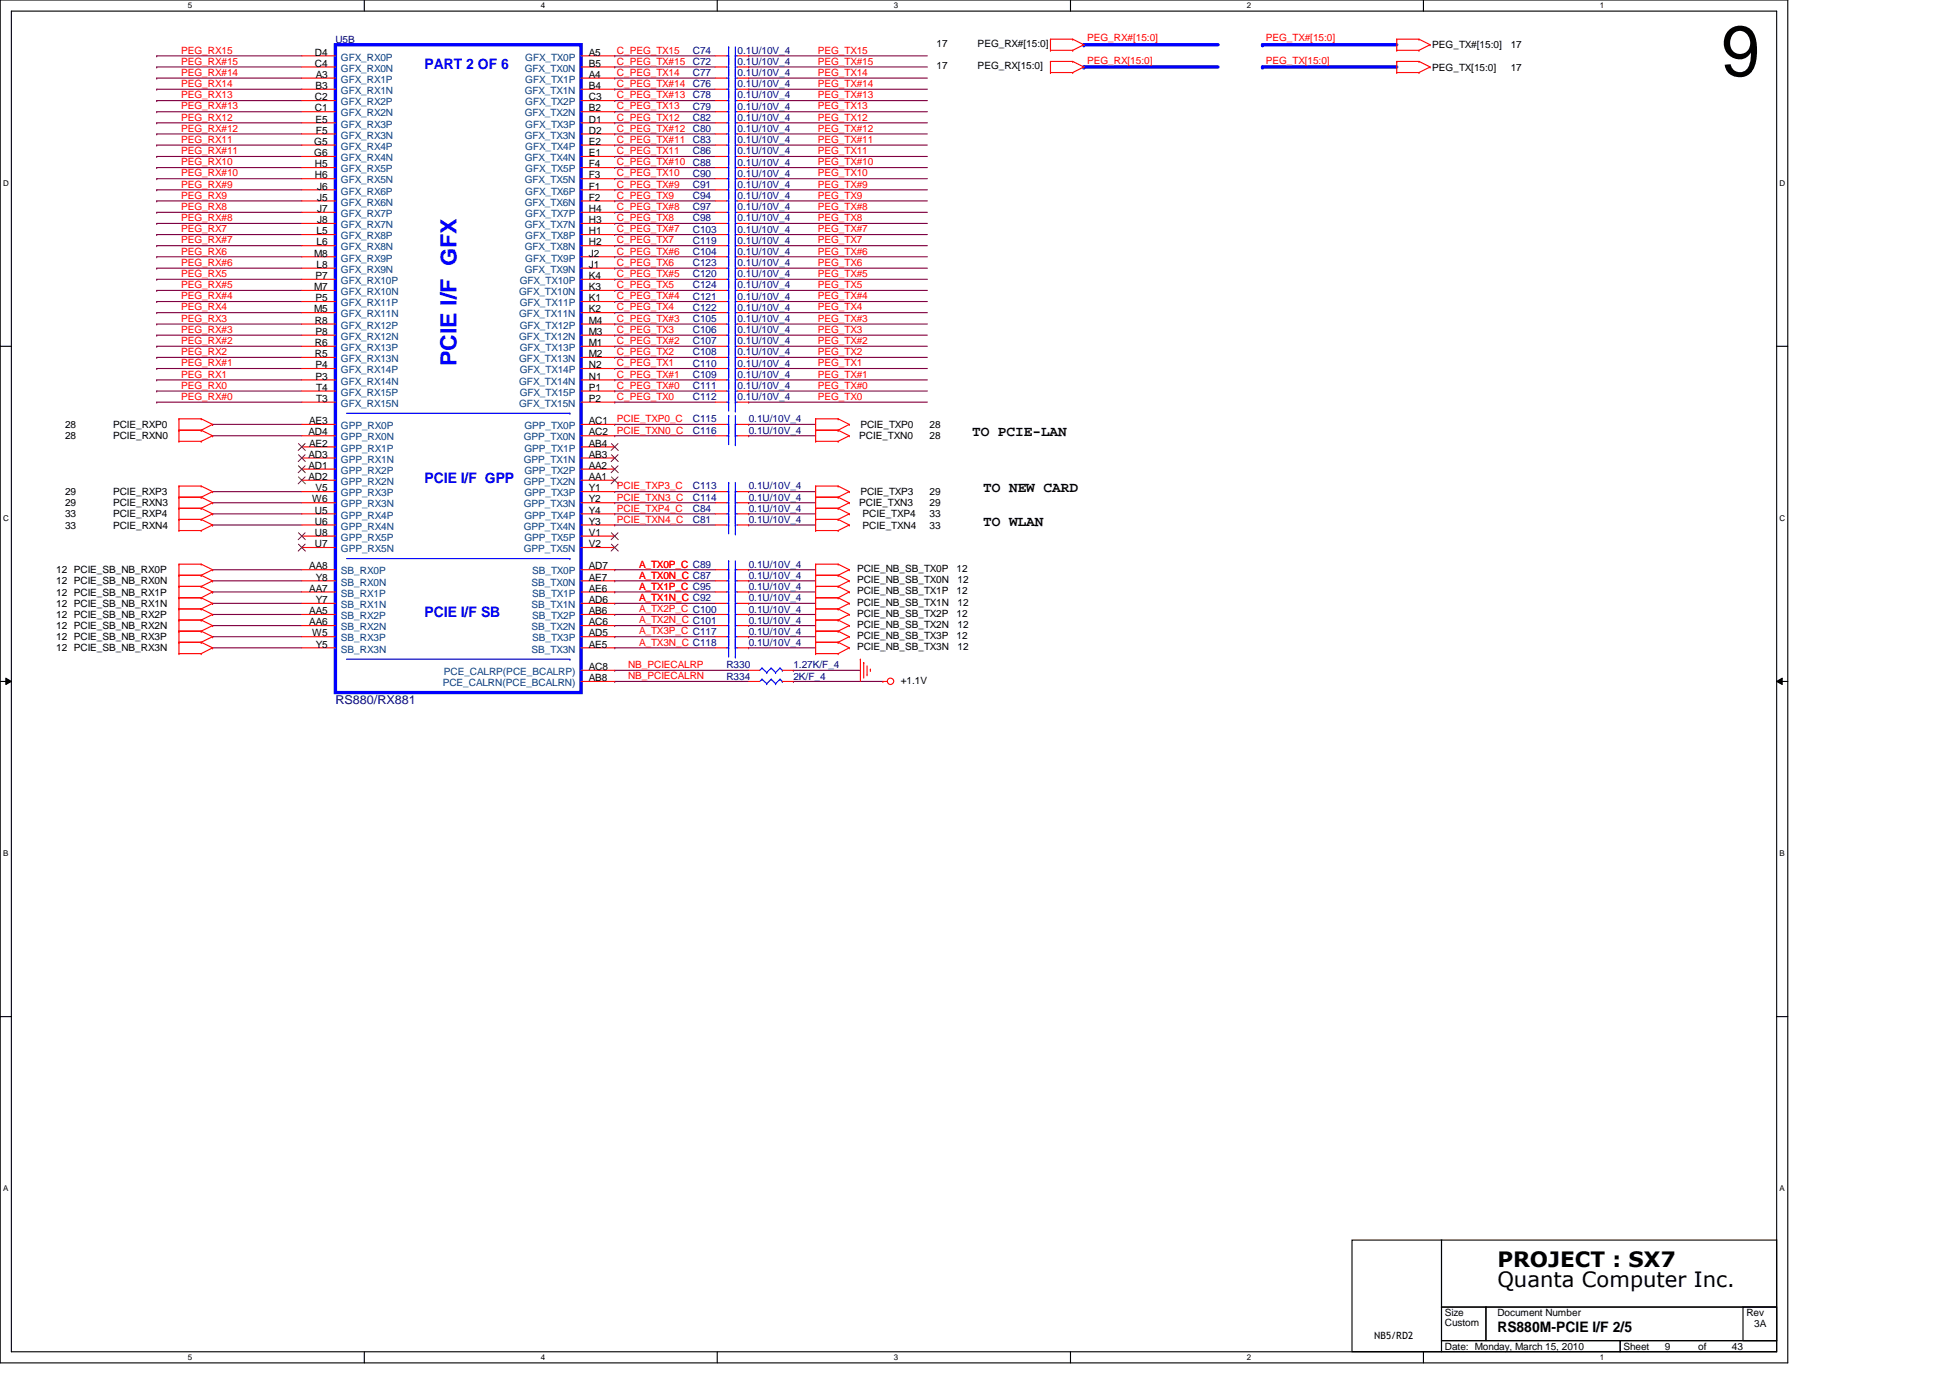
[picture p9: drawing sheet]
<svg xmlns="http://www.w3.org/2000/svg" width="297mm" height="210mm" viewBox="0 0 297 210" stroke-linecap="round" stroke-linejoin="round" font-family="sans-serif">
<path d="M0 0h272.3v207.6h-272.3zM1.7 1.7h268.9v204.2h-268.9z" fill="none" stroke="#000" stroke-width=".17"/>
<g fill="#fff">
<path d="M28.6 .2h.6v1.3h-.6z"/>
<path d="M28.6 206.1h.6v1.3h-.6z"/>
</g>
<path d="M55.5 0v1.7M55.5 205.9v1.7" fill="none" stroke="#000" stroke-width=".17"/>
<g fill="#fff">
<path d="M82.4 .2h.6v1.3h-.6z"/>
<path d="M82.4 206.1h.6v1.3h-.6z"/>
</g>
<path d="M109.3 0v1.7M109.3 205.9v1.7" fill="none" stroke="#000" stroke-width=".17"/>
<g fill="#fff">
<path d="M136.1 .2h.7v1.3h-.7z"/>
<path d="M136.1 206.1h.7v1.3h-.7z"/>
</g>
<path d="M163.1 0v1.7M163.1 205.9v1.7" fill="none" stroke="#000" stroke-width=".17"/>
<g fill="#fff">
<path d="M189.9 .2h.7v1.3h-.7z"/>
<path d="M189.9 206.1h.7v1.3h-.7z"/>
</g>
<path d="M216.8 0v1.7M216.8 205.9v1.7" fill="none" stroke="#000" stroke-width=".17"/>
<g fill="#fff">
<path d="M243.7 .2h.6v1.3h-.6z"/>
<path d="M243.7 206.1h.6v1.3h-.6z"/>
<path d="M.5 27.2h.8v1.4h-.8z"/>
<path d="M271.1 27.2h.8v1.4h-.8z"/>
<path d="M.5 78.3h.8v1.3h-.8z"/>
<path d="M271.1 78.3h.8v1.3h-.8z"/>
</g>
<path d="M0 52.7h1.7M270.6 52.7h1.7" fill="none" stroke="#000" stroke-width=".17"/>
<g fill="#fff">
<path d="M.5 129.3h.7v1.4h-.7z"/>
<path d="M271.1 129.3h.7v1.4h-.7z"/>
</g>
<path d="M0 103.8h1.7M270.6 103.8h1.7" fill="none" stroke="#000" stroke-width=".17"/>
<path d="M.9 103.3l.8 .5-.8 .5zM270.6 103.8l.9-.5v1z" fill="#000"/>
<path d="M.9 103.3l.8 .5-.8 .5zM270.6 103.8l.9-.5v1z" fill="none" stroke="#000" stroke-width=".15"/>
<g fill="#fff">
<path d="M.5 180.4h.7v1.3h-.7z"/>
<path d="M271.1 180.4h.7v1.3h-.7z"/>
</g>
<path d="M0 154.9h1.7M270.6 154.9h1.7" fill="none" stroke="#000" stroke-width=".17"/>
<g fill="none" stroke="#800040" stroke-width=".17">
<path d="M32.4 86.8h.1M32.4 88.5h.1M32.4 90.2h.1M32.4 91.9h.1M32.4 93.6h.1M32.4 95.3h.1M32.4 97h.1M32.4 98.7h.1M32.4 86.8h13.6M32.4 88.5h13.6M32.4 97h13.6M32.4 90.2h13.6"/>
<path d="M32.4 91.9h13.6M32.4 95.3h13.6M32.4 93.6h13.6M32.4 98.7h13.6M93.6 86.8h.1M93.6 88.5h.1M93.6 97h.1M93.6 90.2h.1M93.6 91.9h.1M93.6 98.7h.1M93.6 95.3h.1M93.6 93.6h.1"/>
<path d="M93.6 86.8h15.4M93.6 88.5h15.4M93.6 97h15.4M93.6 90.2h15.4M93.6 91.9h15.4M93.6 95.3h15.4M93.6 93.6h15.4M93.6 98.7h15.4M114 86.8h.1M114 88.5h.1M114 90.2h.1M114 91.9h.1"/>
<path d="M114 95.3h.1M114 93.6h.1M114 97h.1M114 98.7h.1M114 86.8h10.2M114 88.5h10.2M114 97h10.2M114 90.2h10.2M114 91.9h10.2M114 95.3h10.2M114 93.6h10.2M114 98.7h10.2"/>
<path d="M93.6 103.8h.1M93.6 102.1h.1M93.6 103.8h20.4M93.6 102.1h20.4M120.9 103.8h.1M120.9 102.1h.1M120.9 103.8h13.6M120.9 102.1h10.2"/>
</g>
<path d="M165.1 6.8h20.4" fill="none" stroke="#00f" stroke-width=".51"/>
<circle cx="165.1" cy="6.8" r=".25" fill="#00f"/>
<path d="M192.3 6.8h20.5" fill="none" stroke="#00f" stroke-width=".51"/>
<circle cx="192.3" cy="6.8" r=".25" fill="#00f"/>
<path d="M192.3 10.2h20.5" fill="none" stroke="#00f" stroke-width=".51"/>
<circle cx="192.3" cy="10.2" r=".25" fill="#00f"/>
<path d="M165.1 10.2h20.4" fill="none" stroke="#00f" stroke-width=".51"/>
<circle cx="165.1" cy="10.2" r=".25" fill="#00f"/>
<g fill="none" stroke="#800040" stroke-width=".17">
<path d="M23.9 18.7h.1M23.9 10.2h.1M23.9 8.5h.1M23.9 11.9h.1M23.9 13.6h.1M23.9 17h.1M23.9 15.3h.1M23.9 18.7h22.1M23.9 10.2h22.1M23.9 8.5h22.1M23.9 11.9h22.1M23.9 13.6h22.1"/>
<path d="M23.9 17h22.1M23.9 15.3h22.1M93.6 18.7h.1M93.6 11.9h.1M93.6 8.5h.1M93.6 13.6h.1M93.6 10.2h.1M93.6 17h.1M93.6 15.3h.1M93.6 18.7h15.4M93.6 10.2h15.4M93.6 8.5h15.4"/>
<path d="M93.6 11.9h15.4M93.6 13.6h15.4M93.6 17h15.4M93.6 15.3h15.4M114 18.7h.1M114 11.9h.1M114 8.5h.1M114 13.6h.1M114 10.2h.1M114 17h.1M114 15.3h.1M114 18.7h27.3"/>
<path d="M114 10.2h27.3M114 8.5h27.3M114 11.9h27.3M114 13.6h27.3M114 17h27.3M114 15.3h27.3M23.9 37.4h.1M23.9 27.2h.1M23.9 35.7h.1M23.9 25.5h.1M23.9 23.8h.1M23.9 22.1h.1"/>
<path d="M23.9 20.4h.1M23.9 39.1h.1M23.9 34h.1M23.9 32.3h.1M23.9 28.9h.1M23.9 30.6h.1M23.9 37.4h22.1M23.9 27.2h22.1M23.9 35.7h22.1M23.9 25.5h22.1M23.9 23.8h22.1M23.9 22.1h22.1"/>
<path d="M23.9 20.4h22.1M23.9 39.1h22.1M23.9 34h22.1M23.9 32.3h22.1M23.9 28.9h22.1M23.9 30.6h22.1M93.6 20.4h.1M93.6 23.8h.1M93.6 22.1h.1M93.6 27.2h.1M93.6 25.5h.1M93.6 37.4h.1"/>
<path d="M93.6 35.7h.1M93.6 39.1h.1M93.6 30.6h.1M93.6 34h.1M93.6 28.9h.1M93.6 32.3h.1M93.6 37.4h15.4M93.6 27.2h15.4M93.6 35.7h15.4M93.6 25.5h15.4M93.6 23.8h15.4M93.6 22.1h15.4"/>
<path d="M93.6 20.4h15.4M93.6 39.1h15.4M93.6 34h15.4M93.6 32.3h15.4M93.6 28.9h15.4M93.6 30.6h15.4M114 20.4h.1M114 23.8h.1M114 22.1h.1M114 27.2h.1M114 25.5h.1M114 37.4h.1"/>
<path d="M114 30.6h.1M114 39.1h.1M114 34h.1M114 35.7h.1M114 28.9h.1M114 32.3h.1M114 37.4h27.3M114 27.2h27.3M114 35.7h27.3M114 25.5h27.3M114 23.8h27.3M114 22.1h27.3"/>
<path d="M114 20.4h27.3M114 39.1h27.3M114 34h27.3M114 32.3h27.3M114 28.9h27.3M114 30.6h27.3M23.9 49.4h.1M23.9 59.6h.1M23.9 44.2h.1M23.9 42.5h.1M23.9 40.9h.1M23.9 51.1h.1"/>
<path d="M23.9 45.9h.1M23.9 47.6h.1M23.9 57.9h.1M23.9 56.1h.1M23.9 52.7h.1M23.9 54.4h.1M23.9 56.1h22.1M23.9 57.9h22.1M23.9 49.4h22.1M23.9 59.6h22.1M23.9 44.2h22.1M23.9 42.5h22.1"/>
<path d="M23.9 40.9h22.1M23.9 51.1h22.1M23.9 45.9h22.1M23.9 47.6h22.1M23.9 52.7h22.1M23.9 54.4h22.1M93.6 57.9h.1M93.6 56.1h.1M93.6 40.9h.1M93.6 44.2h.1M93.6 42.5h.1M93.6 47.6h.1"/>
<path d="M93.6 45.9h.1M93.6 49.4h.1M93.6 51.1h.1M93.6 54.4h.1M93.6 52.7h.1M93.6 59.6h.1M93.6 56.1h15.4M93.6 57.9h15.4M93.6 49.4h15.4M93.6 59.6h15.4M93.6 44.2h15.4M93.6 42.5h15.4"/>
<path d="M93.6 40.9h15.4M93.6 51.1h15.4M93.6 45.9h15.4M93.6 47.6h15.4M93.6 52.7h15.4M93.6 54.4h15.4M114 56.1h.1M114 57.9h.1M114 54.4h.1M114 52.7h.1M114 47.6h.1M114 44.2h.1"/>
<path d="M114 40.9h.1M114 51.1h.1M114 45.9h.1M114 42.5h.1M114 49.4h.1M114 59.6h.1M114 56.1h27.3M114 57.9h27.3M114 49.4h27.3M114 59.6h27.3M114 44.2h27.3M114 42.5h27.3"/>
<path d="M114 40.9h27.3M114 51.1h27.3M114 45.9h27.3M114 47.6h27.3M114 52.7h27.3M114 54.4h27.3M23.9 61.3h.1M23.9 61.3h22.1M32.4 66.4h.1M32.4 64.6h.1M32.4 76.6h.1M32.4 74.9h.1"/>
<path d="M32.4 78.3h.1M32.4 80h.1M32.4 66.4h13.6M32.4 64.6h13.6M32.4 74.9h13.6M32.4 76.6h13.6M32.4 78.3h13.6M32.4 80h13.6M93.6 66.4h.1M93.6 64.6h.1M93.6 76.6h.1M93.6 74.9h.1"/>
<path d="M93.6 80h.1M93.6 78.3h.1M93.6 61.3h.1M93.6 66.4h15.4M93.6 64.6h15.4M93.6 74.9h15.4M93.6 76.6h15.4M93.6 78.3h15.4M93.6 80h15.4M93.6 61.3h15.4M114 64.6h.1M114 66.4h.1"/>
<path d="M114 74.9h.1M114 76.6h.1M114 78.3h.1M114 80h.1M114 61.3h.1M114 66.4h10.2M114 64.6h10.2M114 74.9h10.2M114 76.6h10.2M114 78.3h10.2M114 80h10.2M114 61.3h27.3"/>
</g>
<g fill="none" stroke="#f00" stroke-width=".17">
<path d="M46 10.2h5.1M46 13.6h5.1M46 15.3h5.1M46 11.9h5.1M46 8.5h5.1M46 17h5.1M46 18.7h5.1M88.5 10.2h5.1M88.5 13.6h5.1M88.5 15.3h5.1M88.5 11.9h5.1M88.5 8.5h5.1"/>
<path d="M88.5 17h5.1M88.5 18.7h5.1M109 10.2h1.7M109 13.6h1.7M109 15.3h1.7M109 11.9h1.7M109 8.5h1.7M109 17h1.7M109 18.7h1.7M112.3 10.2h1.7M112.3 13.6h1.7M112.3 15.3h1.7"/>
<path d="M112.3 11.9h1.7M112.3 8.5h1.7M112.3 17h1.7M112.3 18.7h1.7M160 7.7h.1M160 6h.1M160 11h.1M160 9.4h.1M160 6h3.4M160 7.7h3.4M160 9.4h3.4M160 11h3.4"/>
<path d="M160 6v1.7M160 9.4v1.6M163.4 7.7h.1M163.4 6h.1M163.4 11h.1M163.4 9.4h.1M163.4 6l1.7 .8M163.4 9.4l1.7 .8M165.1 6.8h.1M165.1 10.2h.1M165.1 6.8l-1.7 .9M165.1 10.2l-1.7 .8"/>
<path d="M212.8 6h.1M212.8 7.7h.1M212.8 9.4h.1M212.8 11h.1M212.8 6h3.4M212.8 6v1.7M212.8 9.4v1.6M212.8 7.7h3.4M212.8 9.4h3.4M212.8 11h3.4M216.2 6h.1M216.2 7.7h.1"/>
<path d="M216.2 9.4h.1M216.2 11h.1M216.2 6l1.6 .8M216.2 9.4l1.6 .8M217.8 6.8h.1M217.8 10.2h.1M217.8 6.8l-1.6 .9M217.8 10.2l-1.6 .8M46 30.6h5.1M46 27.2h5.1M46 20.4h5.1M46 28.9h5.1"/>
<path d="M46 35.7h5.1M46 22.1h5.1M46 23.8h5.1M46 25.5h5.1M46 32.3h5.1M46 34h5.1M46 37.4h5.1M46 39.1h5.1M88.5 30.6h5.1M88.5 27.2h5.1M88.5 20.4h5.1M88.5 28.9h5.1"/>
<path d="M88.5 35.7h5.1M88.5 22.1h5.1M88.5 23.8h5.1M88.5 25.5h5.1M88.5 32.3h5.1M88.5 34h5.1M88.5 37.4h5.1M88.5 39.1h5.1M109 30.6h1.7M109 27.2h1.7M109 20.4h1.7M109 28.9h1.7"/>
<path d="M109 35.7h1.7M109 22.1h1.7M109 23.8h1.7M109 25.5h1.7M109 32.3h1.7M109 34h1.7M109 37.4h1.7M109 39.1h1.7M112.3 30.6h1.7M112.3 27.2h1.7M112.3 20.4h1.7M112.3 28.9h1.7"/>
<path d="M112.3 35.7h1.7M112.3 22.1h1.7M112.3 23.8h1.7M112.3 25.5h1.7M112.3 32.3h1.7M112.3 34h1.7M112.3 37.4h1.7M112.3 39.1h1.7M46 42.5h5.1M46 45.9h5.1M46 40.9h5.1M46 56.1h5.1"/>
<path d="M46 47.6h5.1M46 44.2h5.1M46 51.1h5.1M46 49.4h5.1M46 52.7h5.1M46 54.4h5.1M46 57.9h5.1M46 59.6h5.1M88.5 42.5h5.1M88.5 45.9h5.1M88.5 40.9h5.1M88.5 56.1h5.1"/>
<path d="M88.5 47.6h5.1M88.5 44.2h5.1M88.5 51.1h5.1M88.5 49.4h5.1M88.5 52.7h5.1M88.5 54.4h5.1M88.5 57.9h5.1M88.5 59.6h5.1M109 42.5h1.7M109 45.9h1.7M109 40.9h1.7M109 56.1h1.7"/>
<path d="M109 47.6h1.7M109 44.2h1.7M109 51.1h1.7M109 49.4h1.7M109 52.7h1.7M109 54.4h1.7M109 57.9h1.7M109 59.6h1.7M112.3 42.5h1.7M112.3 45.9h1.7M112.3 40.9h1.7M112.3 56.1h1.7"/>
<path d="M112.3 47.6h1.7M112.3 44.2h1.7M112.3 51.1h1.7M112.3 49.4h1.7M112.3 52.7h1.7M112.3 54.4h1.7M112.3 57.9h1.7M112.3 59.6h1.7M27.3 67.2h.1M27.3 65.5h.1M27.3 63.8h.1M27.3 77.4h.1"/>
<path d="M27.3 75.7h.1M27.3 74h.1M27.3 79.1h.1M27.3 63.8v3.4M27.3 74v6.8M27.3 65.5h3.3M27.3 67.2h3.3M27.3 63.8h3.3M27.3 75.7h3.3M27.3 77.4h3.3M27.3 74h3.3M27.3 79.1h3.3"/>
<path d="M30.6 65.5h.1M30.6 67.2h.1M30.6 63.8h.1M30.6 75.7h.1M30.6 77.4h.1M30.6 74h.1M30.6 79.1h.1M30.6 65.5l1.8 .9M30.6 63.8l1.8 .8M30.6 75.7l1.8 .9M30.6 74l1.8 .9M30.6 79.1l1.8 .9"/>
<path d="M30.6 77.4l1.8 .9M32.4 66.4h.1M32.4 64.6h.1M32.4 76.6h.1M32.4 74.9h.1M32.4 80h.1M32.4 78.3h.1M32.4 66.4l-1.8 .8M32.4 64.6l-1.8 .9M32.4 76.6l-1.8 .8M32.4 74.9l-1.8 .8M32.4 80l-1.8 .8"/>
<path d="M32.4 78.3l-1.8 .8M46 74.9h5.1M46 76.6h5.1M46 71.5h5.1M46 73.2h5.1M46 64.6h5.1M46 66.4h5.1M46 68.1h5.1M46 69.8h5.1M46 61.3h5.1M46 78.3h5.1M46 80h5.1"/>
<path d="M88.5 74.9h5.1M88.5 76.6h5.1M88.5 71.5h5.1M88.5 73.2h5.1M88.5 64.6h5.1M88.5 66.4h5.1M88.5 68.1h5.1M88.5 69.8h5.1M88.5 61.3h5.1M88.5 78.3h5.1M88.5 80h5.1M109 74.9h1.7"/>
<path d="M109 76.6h1.7M109 64.6h1.7M109 66.4h1.7M109 61.3h1.7M109 78.3h1.7M109 80h1.7M112.3 74.9h1.7M112.3 76.6h1.7M112.3 64.6h1.7M112.3 66.4h1.7M112.3 61.3h1.7M112.3 78.3h1.7"/>
<path d="M112.3 80h1.7M124.2 65.5h.1M124.2 67.2h.1M124.2 63.8h.1M124.2 75.7h.1M124.2 77.4h.1M124.2 74h.1M124.2 79.1h.1M124.2 63.8v3.4M124.2 74v6.8M124.2 65.5h3.5M124.2 67.2h3.5"/>
<path d="M124.2 63.8h3.5M124.2 75.7h3.5M124.2 77.4h3.5M124.2 74h3.5M124.2 79.1h3.5M127.7 65.5h.1M127.7 67.2h.1M127.7 63.8h.1M127.7 75.7h.1M127.7 77.4h.1M127.7 74h.1M127.7 79.1h.1"/>
<path d="M127.7 65.5l1.7 .9M127.7 63.8l1.7 .8M127.7 75.7l1.7 .9M127.7 74l1.7 .9M127.7 77.4l1.7 .9M127.7 79.1l1.7 .9M129.4 66.4h.1M129.4 64.6h.1M129.4 76.6h.1M129.4 74.9h.1M129.4 78.3h.1M129.4 80h.1"/>
<path d="M129.4 66.4l-1.7 .8M129.4 64.6l-1.7 .9M129.4 76.6l-1.7 .8M129.4 74.9l-1.7 .8M129.4 78.3l-1.7 .8M129.4 80l-1.7 .8M27.3 85.9h.1M27.3 87.6h.1M27.3 89.3h.1M27.3 91.1h.1M27.3 92.8h.1M27.3 94.4h.1"/>
<path d="M27.3 96.1h.1M27.3 97.8h.1M27.3 99.6h.1M27.3 80.8h.1M27.3 91.1h3.3M27.3 92.8h3.3M27.3 89.3h3.3M27.3 87.6h3.3M27.3 85.9h3.3M27.3 94.4h3.3M27.3 96.1h3.3M27.3 97.8h3.3"/>
<path d="M27.3 99.6h3.3M27.3 85.9v13.7M27.3 80.8h3.3M30.6 85.9h.1M30.6 87.6h.1M30.6 89.3h.1M30.6 91.1h.1M30.6 92.8h.1M30.6 94.4h.1M30.6 96.1h.1M30.6 97.8h.1M30.6 99.6h.1"/>
<path d="M30.6 80.8h.1M30.6 85.9l1.8 .9M30.6 87.6l1.8 .9M30.6 89.3l1.8 .9M30.6 91.1l1.8 .8M30.6 92.8l1.8 .8M30.6 94.4l1.8 .9M30.6 96.1l1.8 .9M30.6 97.8l1.8 .9M32.4 86.8h.1M32.4 88.5h.1M32.4 90.2h.1"/>
<path d="M32.4 91.9h.1M32.4 93.6h.1M32.4 95.3h.1M32.4 97h.1M32.4 98.7h.1M32.4 86.8l-1.8 .8M32.4 88.5l-1.8 .8M32.4 90.2l-1.8 .9M32.4 91.9l-1.8 .9M32.4 93.6l-1.8 .8M32.4 95.3l-1.8 .8M32.4 97l-1.8 .8"/>
<path d="M32.4 98.7l-1.8 .9M46 93.6h5.1M46 98.7h5.1M46 90.2h5.1M46 97h5.1M46 86.8h5.1M46 88.5h5.1M46 91.9h5.1M46 95.3h5.1M46 81.7h5.1M46 83.4h5.1M88.5 93.6h5.1"/>
<path d="M88.5 98.7h5.1M88.5 90.2h5.1M88.5 97h5.1M88.5 86.8h5.1M88.5 88.5h5.1M88.5 91.9h5.1M88.5 95.3h5.1M88.5 81.7h5.1M88.5 83.4h5.1M109 93.6h1.7M109 98.7h1.7M109 90.2h1.7"/>
<path d="M109 97h1.7M109 86.8h1.7M109 88.5h1.7M109 91.9h1.7M109 95.3h1.7M112.3 93.6h1.7M112.3 98.7h1.7M112.3 90.2h1.7M112.3 97h1.7M112.3 86.8h1.7M112.3 88.5h1.7M112.3 91.9h1.7"/>
<path d="M112.3 95.3h1.7M124.2 91.1h.1M124.2 92.8h.1M124.2 89.3h.1M124.2 87.6h.1M124.2 85.9h.1M124.2 94.4h.1M124.2 96.1h.1M124.2 97.8h.1M124.2 99.6h.1M124.2 80.8h.1M124.2 91.1h3.5"/>
<path d="M124.2 85.9v13.7M124.2 92.8h3.5M124.2 89.3h3.5M124.2 87.6h3.5M124.2 85.9h3.5M124.2 94.4h3.5M124.2 96.1h3.5M124.2 97.8h3.5M124.2 99.6h3.5M124.2 80.8h3.5M127.7 91.1h.1M127.7 92.8h.1"/>
<path d="M127.7 89.3h.1M127.7 87.6h.1M127.7 85.9h.1M127.7 94.4h.1M127.7 96.1h.1M127.7 97.8h.1M127.7 99.6h.1M127.7 80.8h.1M127.7 91.1l1.7 .8M127.7 89.3l1.7 .9M127.7 87.6l1.7 .9M127.7 85.9l1.7 .9"/>
<path d="M127.7 94.4l1.7 .9M127.7 92.8l1.7 .8M127.7 97.8l1.7 .9M127.7 96.1l1.7 .9M129.4 91.9h.1M129.4 90.2h.1M129.4 88.5h.1M129.4 86.8h.1M129.4 95.3h.1M129.4 93.6h.1M129.4 98.7h.1M129.4 97h.1"/>
<path d="M129.4 91.9l-1.7 .9M129.4 90.2l-1.7 .9M129.4 88.5l-1.7 .8M129.4 86.8l-1.7 .8M129.4 95.3l-1.7 .8M129.4 93.6l-1.7 .8M129.4 98.7l-1.7 .9M129.4 97l-1.7 .8M88.5 103.8h5.1M88.5 102.1h5.1M114 103.8h1.7M114 102.1h1.7"/>
<path d="M119.2 103.8h1.7M119.2 102.1h1.7M131.1 100.4h.1M131.1 100.4v3.4M131.6 100.9h.1M131.6 100.9v2.4M132.1 102.8h.1M132.1 101.4v1.4M132.6 101.9h.1M132.6 101.9v.4M134.5 103.8h.1M134.5 103.8h.7"/>
<circle cx="135.7" cy="103.8" r=".49"/>
</g>
<path d="M205.9 188.9h13.7v17h-13.7zM219.6 188.9h51v10.2h-51zM219.6 199.1h6.8v5.1h-6.8zM226.4 199.1h44.2v5.1h-44.2zM265.5 199.1h5.1v5.1h-5.1zM219.6 204.2h27.2v1.7h-27.2zM246.8 204.2h23.8v1.7h-23.8z" fill="none" stroke="#000" stroke-width=".17"/>
<g fill="none" stroke="#00f" stroke-width=".17">
<path d="M110.7 10.2h.3M110.7 13.6h.3M110.7 15.3h.3M110.7 11.9h.3M110.7 17h.3M110.7 8.5h.3M110.7 18.7h.3M111 8.8h.1M111 10.2h.1M111 12.2h.1M111 13.6h.1M111 13.9h.1"/>
<path d="M111 15.3h.1M111 10.5h.1M111 11.9h.1M111 19h.1M111 15.7h.1M111 17h.1M111 7.2h.1M111 8.5h.1M111 17.4h.1M111 18.7h.1M111 7.2v55.4M112 10.2h.1"/>
<path d="M112 11.6h.1M112 13.6h.1M112 15h.1M112 15.3h.1M112 16.7h.1M112 11.9h.1M112 13.3h.1M112 17h.1M112 18.4h.1M112 8.5h.1M112 9.9h.1M112 18.7h.1"/>
<path d="M112 10.2h.3M112 7.2v55.4M112 13.6h.3M112 15.3h.3M112 11.9h.3M112 17h.3M112 8.5h.3M112 18.7h.3M110.7 30.6h.3M110.7 27.2h.3M110.7 20.4h.3M110.7 28.9h.3"/>
<path d="M110.7 35.7h.3M110.7 22.1h.3M110.7 32.3h.3M110.7 37.4h.3M110.7 23.8h.3M110.7 34h.3M110.7 25.5h.3M110.7 39.1h.3M111 29.3h.1M111 30.6h.1M111 25.9h.1M111 27.2h.1"/>
<path d="M111 39.5h.1M111 20.4h.1M111 27.6h.1M111 28.9h.1M111 34.4h.1M111 35.7h.1M111 20.7h.1M111 22.1h.1M111 30.9h.1M111 32.3h.1M111 36.1h.1M111 37.4h.1"/>
<path d="M111 22.4h.1M111 23.8h.1M111 32.7h.1M111 34h.1M111 24.2h.1M111 25.5h.1M111 37.8h.1M111 39.1h.1M112 30.6h.1M112 32h.1M112 27.2h.1M112 28.6h.1"/>
<path d="M112 20.4h.1M112 21.8h.1M112 28.9h.1M112 30.3h.1M112 35.7h.1M112 37.1h.1M112 22.1h.1M112 23.5h.1M112 32.3h.1M112 33.7h.1M112 37.4h.1M112 38.8h.1"/>
<path d="M112 23.8h.1M112 25.2h.1M112 34h.1M112 35.4h.1M112 25.5h.1M112 26.9h.1M112 39.1h.1M112 20.1h.1M112 30.6h.3M112 27.2h.3M112 20.4h.3M112 28.9h.3"/>
<path d="M112 35.7h.3M112 22.1h.3M112 32.3h.3M112 37.4h.3M112 23.8h.3M112 34h.3M112 25.5h.3M112 39.1h.3M110.7 42.5h.3M110.7 45.9h.3M110.7 40.9h.3M110.7 56.1h.3"/>
<path d="M110.7 47.6h.3M110.7 44.2h.3M110.7 51.1h.3M110.7 52.7h.3M110.7 57.9h.3M110.7 49.4h.3M110.7 54.4h.3M110.7 59.6h.3M111 41.2h.1M111 42.5h.1M111 44.6h.1M111 45.9h.1"/>
<path d="M111 40.9h.1M111 54.8h.1M111 56.1h.1M111 46.3h.1M111 47.6h.1M111 42.9h.1M111 44.2h.1M111 49.7h.1M111 51.1h.1M111 51.4h.1M111 52.7h.1M111 56.5h.1"/>
<path d="M111 57.9h.1M111 59.9h.1M111 48h.1M111 49.4h.1M111 53.1h.1M111 54.4h.1M111 58.2h.1M111 59.6h.1M112 42.5h.1M112 43.9h.1M112 45.9h.1M112 47.3h.1"/>
<path d="M112 40.9h.1M112 42.2h.1M112 56.1h.1M112 57.5h.1M112 47.6h.1M112 49h.1M112 44.2h.1M112 45.6h.1M112 51.1h.1M112 52.4h.1M112 52.7h.1M112 54.1h.1"/>
<path d="M112 57.9h.1M112 59.2h.1M112 49.4h.1M112 50.7h.1M112 40.5h.1M112 54.4h.1M112 55.8h.1M112 59.6h.1M112 42.5h.3M112 45.9h.3M112 40.9h.3M112 56.1h.3"/>
<path d="M112 47.6h.3M112 44.2h.3M112 51.1h.3M112 52.7h.3M112 57.9h.3M112 49.4h.3M112 54.4h.3M112 59.6h.3M52.8 62.9h34M86.8 62.9h.1M110.7 74.9h.3M110.7 76.6h.3"/>
<path d="M110.7 64.6h.3M110.7 61.3h.3M110.7 80h.3M110.7 66.4h.3M110.7 78.3h.3M111 74.9h.1M111 73.5h.1M111 76.6h.1M111 75.2h.1M111 64.6h.1M111 63.3h.1M111 61.3h.1"/>
<path d="M111 80h.1M111 78.6h.1M111 66.4h.1M111 65h.1M111 78.3h.1M111 76.9h.1M111 63.3v4.4M111 73.5v7.8M112 76.2h.1M112 74.9h.1M112 77.9h.1M112 76.6h.1"/>
<path d="M112 66h.1M112 64.6h.1M112 61.3h.1M112 62.6h.1M112 80h.1M112 67.7h.1M112 66.4h.1M112 60.9h.1M112 79.6h.1M112 78.3h.1M112 63.3v4.4M112 73.5v7.8"/>
<path d="M112 74.9h.3M112 76.6h.3M112 64.6h.3M112 61.3h.3M112 80h.3M112 66.4h.3M112 78.3h.3M52.8 85.1h34M86.8 85.1h.1M110.7 93.6h.3M110.7 98.7h.3M110.7 90.2h.3"/>
<path d="M110.7 91.9h.3M110.7 95.3h.3M110.7 88.5h.3M110.7 97h.3M110.7 86.8h.3M111 93.6h.1M111 92.2h.1M111 98.7h.1M111 97.3h.1M111 90.2h.1M111 88.8h.1M111 91.9h.1"/>
<path d="M111 90.5h.1M111 95.3h.1M111 93.9h.1M111 88.5h.1M111 87.1h.1M111 97h.1M111 95.6h.1M111 86.8h.1M111 85.4h.1M111 85.4v14.7M112 95h.1M112 93.6h.1"/>
<path d="M112 98.7h.1M112 91.6h.1M112 90.2h.1M112 93.3h.1M112 91.9h.1M112 96.6h.1M112 95.3h.1M112 89.8h.1M112 88.5h.1M112 81.3h.1M112 98.3h.1M112 97h.1"/>
<path d="M112 88.1h.1M112 86.8h.1M112 85.4v14.7M112 93.6h.3M112 98.7h.3M112 90.2h.3M112 91.9h.3M112 95.3h.3M112 88.5h.3M112 97h.3M112 86.8h.3M52.8 100.4h34"/>
<path d="M86.8 100.4h.1M112 100.1h.1M116.1 101.8h.1M116.1 103.5h.1M116.1 101.8l-.4 .3M116.1 101.8l.7 .6M116.1 103.5l-.4 .3M116.1 103.5l.7 .6M116.8 102.4h.1M116.8 104.1h.1M117.5 101.8h.1M117.5 103.5h.1"/>
<path d="M117.5 101.8l-.7 .6M117.5 101.8l.6 .6M117.5 103.5l-.7 .6M117.5 103.5l.6 .6M118.1 102.4h.1M118.1 104.1h.1M118.8 101.8h.1M118.8 103.5h.1M118.8 101.8l-.7 .6M118.8 101.8l.4 .3M118.8 103.5l-.7 .6M118.8 103.5l.4 .3"/>
<path d="M119.2 102.1h.1M119.2 103.8h.1"/>
</g>
<path d="M51.1 6.8h37.4v98.7h-37.4z" fill="none" stroke="#00f" stroke-width=".51"/>
<g fill="none" stroke="#804000" stroke-width=".15">
<path d="M45.5 71l1 1M45.5 72.6l1 1.1M45.5 67.6l1 1M45.5 69.3l1 1M46.5 71l-1.1 1M46.5 72.6l-1.1 1.1M46.5 67.6l-1.1 1M46.5 69.3l-1.1 1M93.1 71l1.1 1M93.1 72.6l1.1 1.1M93.1 67.6l1.1 1M93.1 69.3l1.1 1"/>
<path d="M94.1 71l-1 1M94.1 72.6l-1 1.1M94.1 67.6l-1 1M94.1 69.3l-1 1M45.5 81.2l1 1M45.5 82.9l1 1M46.5 81.2l-1.1 1M46.5 82.9l-1.1 1M93.1 81.2l1.1 1M93.1 82.9l1.1 1M94.1 81.2l-1 1M94.1 82.9l-1 1"/>
</g>
<text font-size="10.9" x="262.1" y="11.6">9</text>
<text font-size="3.4" fill="#00f" x="69.6" y="55.8" transform="rotate(-90 69.6 55.8)">PCIE I/F GFX</text>
<g font-size="3.2">
<text x="228.1" y="196">Quanta Computer Inc.</text>
<text x="228.1" y="193">PROJECT : SX7</text>
</g>
<g font-size="2.2" fill="#00f">
<text x="64.7" y="10.6">PART 2 OF 6</text>
<text x="64.7" y="73.5">PCIE I/F GPP</text>
<text x="64.7" y="94">PCIE I/F SB</text>
</g>
<g font-size="2.2">
<text x="148.1" y="66.5">TO PCIE-LAN</text>
<text x="149.8" y="75">TO NEW CARD</text>
<text x="149.8" y="80.1">TO WLAN</text>
<text x="228.1" y="202.9">RS880M-PCIE I/F 2/5</text>
</g>
<text font-size="1.9" fill="#000080" x="51.1" y="107.2">RS880/RX881</text>
<g font-size="1.5" fill="#f00">
<text x="27.6" y="9.9">PEG_RX#15</text>
<text x="27.6" y="8.2">PEG_RX15</text>
<text x="27.6" y="11.6">PEG_RX#14</text>
<text x="94" y="11.6">C_PEG_TX14</text>
<text x="94" y="8.2">C_PEG_TX15</text>
<text x="94" y="9.9">C_PEG_TX#15</text>
<text x="124.6" y="11.6">PEG_TX14</text>
<text x="124.6" y="8.2">PEG_TX15</text>
<text x="124.6" y="9.9">PEG_TX#15</text>
<text x="165.6" y="6.3">PEG_RX#[15:0]</text>
<text x="165.6" y="9.7">PEG_RX[15:0]</text>
<text x="192.8" y="6.3">PEG_TX#[15:0]</text>
<text x="192.8" y="9.7">PEG_TX[15:0]</text>
<text x="27.6" y="13.3">PEG_RX14</text>
<text x="27.6" y="16.7">PEG_RX#13</text>
<text x="27.6" y="15">PEG_RX13</text>
<text x="94" y="13.3">C_PEG_TX#14</text>
<text x="94" y="16.7">C_PEG_TX13</text>
<text x="94" y="15">C_PEG_TX#13</text>
<text x="124.6" y="13.3">PEG_TX#14</text>
<text x="124.6" y="16.7">PEG_TX13</text>
<text x="124.6" y="15">PEG_TX#13</text>
<text x="27.6" y="18.4">PEG_RX12</text>
<text x="27.6" y="23.5">PEG_RX#11</text>
<text x="27.6" y="21.8">PEG_RX11</text>
<text x="27.6" y="20.1">PEG_RX#12</text>
<text x="94" y="18.4">C_PEG_TX12</text>
<text x="94" y="20.1">C_PEG_TX#12</text>
<text x="94" y="23.5">C_PEG_TX11</text>
<text x="94" y="21.8">C_PEG_TX#11</text>
<text x="124.6" y="18.4">PEG_TX12</text>
<text x="124.6" y="20.1">PEG_TX#12</text>
<text x="124.6" y="23.5">PEG_TX11</text>
<text x="124.6" y="21.8">PEG_TX#11</text>
<text x="27.6" y="26.9">PEG_RX#10</text>
<text x="27.6" y="25.2">PEG_RX10</text>
<text x="27.6" y="28.6">PEG_RX#9</text>
<text x="94" y="26.9">C_PEG_TX10</text>
<text x="94" y="25.2">C_PEG_TX#10</text>
<text x="94" y="28.6">C_PEG_TX#9</text>
<text x="124.6" y="26.9">PEG_TX10</text>
<text x="124.6" y="25.2">PEG_TX#10</text>
<text x="124.6" y="28.6">PEG_TX#9</text>
<text x="27.6" y="35.4">PEG_RX7</text>
<text x="27.6" y="33.7">PEG_RX#8</text>
<text x="27.6" y="32">PEG_RX8</text>
<text x="27.6" y="30.3">PEG_RX9</text>
<text x="94" y="35.4">C_PEG_TX#7</text>
<text x="94" y="30.3">C_PEG_TX9</text>
<text x="94" y="33.7">C_PEG_TX8</text>
<text x="94" y="32">C_PEG_TX#8</text>
<text x="124.6" y="30.3">PEG_TX9</text>
<text x="124.6" y="33.7">PEG_TX8</text>
<text x="124.6" y="35.4">PEG_TX#7</text>
<text x="124.6" y="32">PEG_TX#8</text>
<text x="27.6" y="37.1">PEG_RX#7</text>
<text x="27.6" y="38.8">PEG_RX6</text>
<text x="27.6" y="40.5">PEG_RX#6</text>
<text x="94" y="37.1">C_PEG_TX7</text>
<text x="94" y="38.8">C_PEG_TX#6</text>
<text x="94" y="40.5">C_PEG_TX6</text>
<text x="124.6" y="40.5">PEG_TX6</text>
<text x="124.6" y="37.1">PEG_TX7</text>
<text x="124.6" y="38.8">PEG_TX#6</text>
<text x="27.6" y="43.9">PEG_RX#5</text>
<text x="27.6" y="42.2">PEG_RX5</text>
<text x="27.6" y="45.6">PEG_RX#4</text>
<text x="27.6" y="47.3">PEG_RX4</text>
<text x="94" y="43.9">C_PEG_TX5</text>
<text x="94" y="42.2">C_PEG_TX#5</text>
<text x="94" y="47.3">C_PEG_TX4</text>
<text x="94" y="45.6">C_PEG_TX#4</text>
<text x="124.6" y="47.3">PEG_TX4</text>
<text x="124.6" y="43.9">PEG_TX5</text>
<text x="124.6" y="45.6">PEG_TX#4</text>
<text x="124.6" y="42.2">PEG_TX#5</text>
<text x="27.6" y="49">PEG_RX3</text>
<text x="27.6" y="50.7">PEG_RX#3</text>
<text x="27.6" y="52.4">PEG_RX#2</text>
<text x="94" y="49">C_PEG_TX#3</text>
<text x="94" y="50.7">C_PEG_TX3</text>
<text x="94" y="52.4">C_PEG_TX#2</text>
<text x="124.6" y="52.4">PEG_TX#2</text>
<text x="124.6" y="50.7">PEG_TX3</text>
<text x="124.6" y="49">PEG_TX#3</text>
<text x="27.6" y="59.2">PEG_RX0</text>
<text x="27.6" y="57.5">PEG_RX1</text>
<text x="27.6" y="55.8">PEG_RX#1</text>
<text x="27.6" y="54.1">PEG_RX2</text>
<text x="94" y="57.5">C_PEG_TX#1</text>
<text x="94" y="55.8">C_PEG_TX1</text>
<text x="94" y="54.1">C_PEG_TX2</text>
<text x="94" y="59.2">C_PEG_TX#0</text>
<text x="124.6" y="55.8">PEG_TX1</text>
<text x="124.6" y="57.5">PEG_TX#1</text>
<text x="124.6" y="54.1">PEG_TX2</text>
<text x="124.6" y="59.2">PEG_TX#0</text>
<text x="27.6" y="60.9">PEG_RX#0</text>
<text x="94" y="64.3">PCIE_TXP0_C</text>
<text x="94" y="60.9">C_PEG_TX0</text>
<text x="124.6" y="60.9">PEG_TX0</text>
<text x="94" y="66">PCIE_TXN0_C</text>
<text x="94" y="76.2">PCIE_TXN3_C</text>
<text x="94" y="74.5">PCIE_TXP3_C</text>
<text x="94" y="77.9">PCIE_TXP4_C</text>
<text x="94" y="79.6">PCIE_TXN4_C</text>
<text x="97.4" y="86.4">A_TX0P_C C89</text>
<text x="97.4" y="88.1">A_TX0N_C C87</text>
<text x="97.4" y="89.8">A_TX1P_C C95</text>
<text x="97.4" y="91.6">A_TX1N_C C92</text>
<text x="97.4" y="95">A_TX2N_C C101</text>
<text x="97.4" y="93.3">A_TX2P_C C100</text>
<text x="95.7" y="101.8">NB_PCIECALRP</text>
<text x="97.4" y="96.6">A_TX3P_C C117</text>
<text x="97.4" y="98.3">A_TX3N_C C118</text>
<text x="95.7" y="103.5">NB_PCIECALRN</text>
</g>
<g font-size="1.5">
<text x="48" y="8.5">D4</text>
<text x="48" y="10.2">C4</text>
<text x="48.1" y="11.9">A3</text>
<text x="89.7" y="8.5">A5</text>
<text x="89.7" y="10.2">B5</text>
<text x="89.7" y="11.9">A4</text>
<text x="142.7" y="7.2">17</text>
<text x="142.7" y="10.6">17</text>
<text x="148.9" y="7.2">PEG_RX#[15:0]</text>
<text x="148.9" y="10.6">PEG_RX[15:0]</text>
<text x="218.2" y="7.4">PEG_TX#[15:0]</text>
<text x="218.2" y="10.8">PEG_TX[15:0]</text>
<text x="230.1" y="7.4">17</text>
<text x="230.1" y="10.8">17</text>
<text x="48" y="15.3">C2</text>
<text x="48" y="17">C1</text>
<text x="48" y="13.5">B3</text>
<text x="89.7" y="13.5">B4</text>
<text x="89.7" y="15.3">C3</text>
<text x="89.7" y="17">B2</text>
<text x="47.9" y="22.1">G5</text>
<text x="47.9" y="23.8">G6</text>
<text x="48" y="18.7">E5</text>
<text x="48.1" y="20.4">F5</text>
<text x="89.7" y="18.7">D1</text>
<text x="89.7" y="20.4">D2</text>
<text x="89.7" y="22.1">E2</text>
<text x="89.7" y="23.8">E1</text>
<text x="48" y="25.5">H5</text>
<text x="48" y="27.2">H6</text>
<text x="48.3" y="28.9">J6</text>
<text x="89.7" y="25.5">F4</text>
<text x="89.7" y="27.2">F3</text>
<text x="89.7" y="28.9">F1</text>
<text x="48.2" y="35.7">L5</text>
<text x="48.3" y="30.6">J5</text>
<text x="48.3" y="32.3">J7</text>
<text x="48.3" y="34">J8</text>
<text x="89.7" y="30.6">F2</text>
<text x="89.7" y="32.3">H4</text>
<text x="89.7" y="34">H3</text>
<text x="89.7" y="35.7">H1</text>
<text x="47.8" y="39.1">M8</text>
<text x="48.2" y="37.4">L6</text>
<text x="48.2" y="40.8">L8</text>
<text x="89.7" y="37.4">H2</text>
<text x="89.7" y="39.1">J2</text>
<text x="89.7" y="40.8">J1</text>
<text x="47.8" y="44.2">M7</text>
<text x="47.8" y="47.6">M5</text>
<text x="48" y="42.5">P7</text>
<text x="48" y="45.9">P5</text>
<text x="89.7" y="42.5">K4</text>
<text x="89.7" y="44.2">K3</text>
<text x="89.7" y="45.9">K1</text>
<text x="89.7" y="47.6">K2</text>
<text x="48" y="49.3">R8</text>
<text x="48" y="52.7">R6</text>
<text x="48" y="51">P8</text>
<text x="89.7" y="49.3">M4</text>
<text x="89.7" y="51">M3</text>
<text x="89.7" y="52.7">M1</text>
<text x="48" y="54.4">R5</text>
<text x="48" y="56.1">P4</text>
<text x="48" y="57.8">P3</text>
<text x="48.2" y="59.5">T4</text>
<text x="89.7" y="54.4">M2</text>
<text x="89.7" y="56.1">N2</text>
<text x="89.7" y="57.8">N1</text>
<text x="89.7" y="59.5">P1</text>
<text x="9.9" y="65.2">28</text>
<text x="17.2" y="65.2">PCIE_RXP0</text>
<text x="47.1" y="64.6">AE3</text>
<text x="48.2" y="61.2">T3</text>
<text x="89.7" y="64.6">AC1</text>
<text x="89.7" y="61.2">P2</text>
<text x="131.1" y="65.2">PCIE_TXP0</text>
<text x="141.6" y="65.2">28</text>
<text x="9.9" y="66.9">28</text>
<text x="17.2" y="66.9">PCIE_RXN0</text>
<text x="47" y="71.4">AD1</text>
<text x="47" y="66.3">AD4</text>
<text x="47" y="69.7">AD3</text>
<text x="47.1" y="68">AE2</text>
<text x="89.7" y="71.4">AA2</text>
<text x="89.7" y="66.3">AC2</text>
<text x="89.7" y="68">AB4</text>
<text x="89.7" y="69.7">AB3</text>
<text x="130.9" y="66.9">PCIE_TXN0</text>
<text x="141.6" y="66.9">28</text>
<text x="9.9" y="77.1">29</text>
<text x="9.9" y="75.4">29</text>
<text x="17.2" y="77.1">PCIE_RXN3</text>
<text x="17.2" y="75.4">PCIE_RXP3</text>
<text x="47" y="73.1">AD2</text>
<text x="47.5" y="76.5">W6</text>
<text x="48" y="74.8">V5</text>
<text x="89.7" y="73.1">AA1</text>
<text x="89.7" y="74.8">Y1</text>
<text x="89.7" y="76.5">Y2</text>
<text x="130.9" y="77.1">PCIE_TXN3</text>
<text x="131.1" y="75.4">PCIE_TXP3</text>
<text x="141.6" y="77.1">29</text>
<text x="141.6" y="75.4">29</text>
<text x="9.9" y="80.5">33</text>
<text x="9.9" y="78.8">33</text>
<text x="17.2" y="80.5">PCIE_RXN4</text>
<text x="17.2" y="78.8">PCIE_RXP4</text>
<text x="48" y="78.2">U5</text>
<text x="48" y="79.9">U6</text>
<text x="48" y="81.6">U8</text>
<text x="48" y="83.4">U7</text>
<text x="89.7" y="78.2">Y4</text>
<text x="89.7" y="79.9">Y3</text>
<text x="89.7" y="81.6">V1</text>
<text x="89.7" y="83.4">V2</text>
<text x="131.4" y="78.8">PCIE_TXP4</text>
<text x="131.4" y="80.5">PCIE_TXN4</text>
<text x="141.6" y="80.5">33</text>
<text x="141.6" y="78.8">33</text>
<text x="8.5" y="87.3">12 PCIE_SB_NB_RX0P</text>
<text x="8.5" y="89">12 PCIE_SB_NB_RX0N</text>
<text x="47.1" y="86.7">AA8</text>
<text x="48.1" y="88.4">Y8</text>
<text x="89.7" y="86.7">AD7</text>
<text x="89.7" y="88.4">AE7</text>
<text x="130.6" y="88.9">PCIE_NB_SB_TX0N</text>
<text x="130.6" y="87.2">PCIE_NB_SB_TX0P</text>
<text x="145.7" y="87.2">12</text>
<text x="145.9" y="88.9">12</text>
<text x="8.5" y="90.7">12 PCIE_SB_NB_RX1P</text>
<text x="8.5" y="92.5">12 PCIE_SB_NB_RX1N</text>
<text x="8.5" y="94.1">12 PCIE_SB_NB_RX2P</text>
<text x="8.5" y="95.8">12 PCIE_SB_NB_RX2N</text>
<text x="47.1" y="90.1">AA7</text>
<text x="47.1" y="93.6">AA5</text>
<text x="47.1" y="95.2">AA6</text>
<text x="48.1" y="91.9">Y7</text>
<text x="89.7" y="90.1">AE6</text>
<text x="89.7" y="91.9">AD6</text>
<text x="89.7" y="95.2">AC6</text>
<text x="89.7" y="93.6">AB6</text>
<text x="130.6" y="92.2">PCIE_NB_SB_TX1N</text>
<text x="130.6" y="90.6">PCIE_NB_SB_TX1P</text>
<text x="130.6" y="95.7">PCIE_NB_SB_TX2N</text>
<text x="130.6" y="94">PCIE_NB_SB_TX2P</text>
<text x="145.7" y="90.6">12</text>
<text x="145.7" y="94">12</text>
<text x="145.9" y="92.2">12</text>
<text x="145.9" y="95.7">12</text>
<text x="8.5" y="97.5">12 PCIE_SB_NB_RX3P</text>
<text x="8.5" y="99.2">12 PCIE_SB_NB_RX3N</text>
<text x="47.5" y="96.9">W5</text>
<text x="48.1" y="98.6">Y5</text>
<text x="89.7" y="96.9">AD5</text>
<text x="89.7" y="98.6">AE5</text>
<text x="130.6" y="99.1">PCIE_NB_SB_TX3N</text>
<text x="130.6" y="97.4">PCIE_NB_SB_TX3P</text>
<text x="145.7" y="97.4">12</text>
<text x="145.9" y="99.1">12</text>
<text x="89.7" y="102.1">AC8</text>
<text x="89.7" y="103.8">AB8</text>
<text x="137.2" y="104.2">+1.1V</text>
<text x="220.1" y="200.5">Size</text>
<text x="220.1" y="202">Custom</text>
<text x="228.1" y="200.5">Document Number</text>
<text x="266" y="200.5">Rev</text>
<text x="267.2" y="202.2">3A</text>
<text x="209.3" y="204">NB5/RD2</text>
<text x="220.1" y="205.6">Date: Monday, March 15, 2010</text>
<text x="247.3" y="205.6">Sheet</text>
<text x="253.6" y="205.6">9</text>
<text x="258.7" y="205.6">of</text>
<text x="263.8" y="205.6">43</text>
</g>
<g font-size="1.5" fill="#000080">
<text x="51.1" y="6.5">U5B</text>
<text x="105.5" y="9.9">C72</text>
<text x="105.5" y="11.6">C77</text>
<text x="105.5" y="8.2">C74</text>
<text x="112.3" y="9.9">0.1U/10V_4</text>
<text x="112.3" y="11.6">0.1U/10V_4</text>
<text x="112.3" y="8.2">0.1U/10V_4</text>
<text x="105.5" y="13.3">C76</text>
<text x="105.5" y="15">C78</text>
<text x="105.5" y="16.7">C79</text>
<text x="112.3" y="13.3">0.1U/10V_4</text>
<text x="112.3" y="15">0.1U/10V_4</text>
<text x="112.3" y="16.7">0.1U/10V_4</text>
<text x="105.5" y="20.1">C80</text>
<text x="105.5" y="21.8">C83</text>
<text x="105.5" y="23.5">C86</text>
<text x="105.5" y="18.4">C82</text>
<text x="112.3" y="20.1">0.1U/10V_4</text>
<text x="112.3" y="21.8">0.1U/10V_4</text>
<text x="112.3" y="23.5">0.1U/10V_4</text>
<text x="112.3" y="18.4">0.1U/10V_4</text>
<text x="105.5" y="26.9">C90</text>
<text x="105.5" y="28.6">C91</text>
<text x="105.5" y="25.2">C88</text>
<text x="112.3" y="26.9">0.1U/10V_4</text>
<text x="112.3" y="28.6">0.1U/10V_4</text>
<text x="112.3" y="25.2">0.1U/10V_4</text>
<text x="105.5" y="30.3">C94</text>
<text x="105.5" y="35.4">C103</text>
<text x="105.5" y="32">C97</text>
<text x="105.5" y="33.7">C98</text>
<text x="112.3" y="30.3">0.1U/10V_4</text>
<text x="112.3" y="32">0.1U/10V_4</text>
<text x="112.3" y="33.7">0.1U/10V_4</text>
<text x="112.3" y="35.4">0.1U/10V_4</text>
<text x="105.5" y="40.5">C123</text>
<text x="105.5" y="37.1">C119</text>
<text x="105.5" y="38.8">C104</text>
<text x="112.3" y="40.5">0.1U/10V_4</text>
<text x="112.3" y="37.1">0.1U/10V_4</text>
<text x="112.3" y="38.8">0.1U/10V_4</text>
<text x="105.5" y="42.2">C120</text>
<text x="105.5" y="45.6">C121</text>
<text x="105.5" y="47.3">C122</text>
<text x="105.5" y="43.9">C124</text>
<text x="112.3" y="42.2">0.1U/10V_4</text>
<text x="112.3" y="45.6">0.1U/10V_4</text>
<text x="112.3" y="47.3">0.1U/10V_4</text>
<text x="112.3" y="43.9">0.1U/10V_4</text>
<text x="105.5" y="50.8">C106</text>
<text x="105.5" y="52.5">C107</text>
<text x="105.5" y="49">C105</text>
<text x="112.3" y="50.8">0.1U/10V_4</text>
<text x="112.3" y="52.5">0.1U/10V_4</text>
<text x="112.3" y="49">0.1U/10V_4</text>
<text x="105.5" y="55.8">C110</text>
<text x="105.5" y="57.5">C109</text>
<text x="105.5" y="54.1">C108</text>
<text x="105.5" y="59.3">C111</text>
<text x="112.3" y="55.8">0.1U/10V_4</text>
<text x="112.3" y="57.5">0.1U/10V_4</text>
<text x="112.3" y="54.1">0.1U/10V_4</text>
<text x="112.3" y="59.3">0.1U/10V_4</text>
<text x="105.5" y="64.3">C115</text>
<text x="105.5" y="61">C112</text>
<text x="112.3" y="61">0.1U/10V_4</text>
<text x="114" y="64.3">0.1U/10V_4</text>
<text x="105.5" y="66">C116</text>
<text x="114" y="66">0.1U/10V_4</text>
<text x="105.5" y="74.5">C113</text>
<text x="105.5" y="76.3">C114</text>
<text x="105.5" y="78">C84</text>
<text x="114" y="78">0.1U/10V_4</text>
<text x="114" y="74.5">0.1U/10V_4</text>
<text x="114" y="76.3">0.1U/10V_4</text>
<text x="105.5" y="79.7">C81</text>
<text x="114" y="79.7">0.1U/10V_4</text>
<text x="114" y="89.9">0.1U/10V_4</text>
<text x="114" y="88.2">0.1U/10V_4</text>
<text x="114" y="86.5">0.1U/10V_4</text>
<text x="114" y="91.6">0.1U/10V_4</text>
<text x="114" y="93.3">0.1U/10V_4</text>
<text x="114" y="95">0.1U/10V_4</text>
<text x="110.7" y="101.8">R330</text>
<text x="114" y="98.4">0.1U/10V_4</text>
<text x="114" y="96.7">0.1U/10V_4</text>
<text x="120.9" y="101.8">1.27K/F_4</text>
<text x="110.7" y="103.5">R334</text>
<text x="120.9" y="103.5">2K/F_4</text>
</g>
<g font-size="1.5" fill="#004080">
<text x="51.9" y="9.2">GFX_RX0P</text>
<text x="51.9" y="10.9">GFX_RX0N</text>
<text x="79.9" y="10.9">GFX_TX0N</text>
<text x="80" y="9.2">GFX_TX0P</text>
<text x="51.9" y="12.6">GFX_RX1P</text>
<text x="51.9" y="14.3">GFX_RX1N</text>
<text x="51.9" y="16">GFX_RX2P</text>
<text x="51.9" y="17.7">GFX_RX2N</text>
<text x="79.9" y="14.3">GFX_TX1N</text>
<text x="79.9" y="17.7">GFX_TX2N</text>
<text x="80" y="12.6">GFX_TX1P</text>
<text x="80" y="16">GFX_TX2P</text>
<text x="51.9" y="19.4">GFX_RX3P</text>
<text x="51.9" y="21.1">GFX_RX3N</text>
<text x="51.9" y="22.8">GFX_RX4P</text>
<text x="79.9" y="21.1">GFX_TX3N</text>
<text x="80" y="19.4">GFX_TX3P</text>
<text x="80" y="22.8">GFX_TX4P</text>
<text x="51.9" y="24.6">GFX_RX4N</text>
<text x="51.9" y="26.2">GFX_RX5P</text>
<text x="51.9" y="27.9">GFX_RX5N</text>
<text x="51.9" y="29.6">GFX_RX6P</text>
<text x="79.9" y="24.6">GFX_TX4N</text>
<text x="79.9" y="27.9">GFX_TX5N</text>
<text x="80" y="26.2">GFX_TX5P</text>
<text x="80" y="29.6">GFX_TX6P</text>
<text x="51.9" y="31.3">GFX_RX6N</text>
<text x="51.9" y="33.1">GFX_RX7P</text>
<text x="51.9" y="34.8">GFX_RX7N</text>
<text x="79.9" y="31.3">GFX_TX6N</text>
<text x="79.9" y="34.8">GFX_TX7N</text>
<text x="80" y="33.1">GFX_TX7P</text>
<text x="51.9" y="36.4">GFX_RX8P</text>
<text x="51.9" y="38.1">GFX_RX8N</text>
<text x="51.9" y="39.8">GFX_RX9P</text>
<text x="51.9" y="41.6">GFX_RX9N</text>
<text x="79.9" y="38.1">GFX_TX8N</text>
<text x="79.9" y="41.6">GFX_TX9N</text>
<text x="80" y="36.4">GFX_TX8P</text>
<text x="80" y="39.8">GFX_TX9P</text>
<text x="51.9" y="43.3">GFX_RX10P</text>
<text x="51.9" y="45">GFX_RX10N</text>
<text x="51.9" y="46.7">GFX_RX11P</text>
<text x="79.1" y="45">GFX_TX10N</text>
<text x="79.2" y="43.3">GFX_TX10P</text>
<text x="79.2" y="46.7">GFX_TX11P</text>
<text x="51.9" y="48.3">GFX_RX11N</text>
<text x="51.9" y="50.1">GFX_RX12P</text>
<text x="51.9" y="51.8">GFX_RX12N</text>
<text x="51.9" y="53.5">GFX_RX13P</text>
<text x="79.1" y="48.3">GFX_TX11N</text>
<text x="79.1" y="51.8">GFX_TX12N</text>
<text x="79.2" y="50.1">GFX_TX12P</text>
<text x="79.2" y="53.5">GFX_TX13P</text>
<text x="51.9" y="55.2">GFX_RX13N</text>
<text x="51.9" y="56.9">GFX_RX14P</text>
<text x="51.9" y="58.6">GFX_RX14N</text>
<text x="79.1" y="55.2">GFX_TX13N</text>
<text x="79.1" y="58.6">GFX_TX14N</text>
<text x="79.2" y="56.9">GFX_TX14P</text>
<text x="51.9" y="65.4">GPP_RX0P</text>
<text x="51.9" y="60.3">GFX_RX15P</text>
<text x="51.9" y="62">GFX_RX15N</text>
<text x="79.1" y="62">GFX_TX15N</text>
<text x="79.2" y="60.3">GFX_TX15P</text>
<text x="79.9" y="65.4">GPP_TX0P</text>
<text x="51.9" y="67.1">GPP_RX0N</text>
<text x="51.9" y="68.8">GPP_RX1P</text>
<text x="51.9" y="70.5">GPP_RX1N</text>
<text x="79.8" y="67.1">GPP_TX0N</text>
<text x="79.8" y="70.5">GPP_TX1N</text>
<text x="79.9" y="68.8">GPP_TX1P</text>
<text x="51.9" y="72.2">GPP_RX2P</text>
<text x="51.9" y="73.9">GPP_RX2N</text>
<text x="51.9" y="75.6">GPP_RX3P</text>
<text x="51.9" y="77.3">GPP_RX3N</text>
<text x="79.8" y="73.9">GPP_TX2N</text>
<text x="79.8" y="77.3">GPP_TX3N</text>
<text x="79.9" y="72.2">GPP_TX2P</text>
<text x="79.9" y="75.6">GPP_TX3P</text>
<text x="51.9" y="79">GPP_RX4P</text>
<text x="51.9" y="80.7">GPP_RX4N</text>
<text x="51.9" y="82.4">GPP_RX5P</text>
<text x="79.8" y="80.7">GPP_TX4N</text>
<text x="79.9" y="79">GPP_TX4P</text>
<text x="79.9" y="82.4">GPP_TX5P</text>
<text x="51.9" y="87.5">SB_RX0P</text>
<text x="51.9" y="89.2">SB_RX0N</text>
<text x="51.9" y="84.1">GPP_RX5N</text>
<text x="79.8" y="84.1">GPP_TX5N</text>
<text x="81" y="89.2">SB_TX0N</text>
<text x="81.1" y="87.5">SB_TX0P</text>
<text x="51.9" y="90.9">SB_RX1P</text>
<text x="51.9" y="92.6">SB_RX1N</text>
<text x="51.9" y="94.3">SB_RX2P</text>
<text x="81" y="92.6">SB_TX1N</text>
<text x="81.1" y="90.9">SB_TX1P</text>
<text x="81.1" y="94.3">SB_TX2P</text>
<text x="51.9" y="97.7">SB_RX3P</text>
<text x="51.9" y="99.4">SB_RX3N</text>
<text x="51.9" y="96">SB_RX2N</text>
<text x="81" y="99.4">SB_TX3N</text>
<text x="81" y="96">SB_TX2N</text>
<text x="81.1" y="97.7">SB_TX3P</text>
<text x="67.4" y="104.5">PCE_CALRN(PCE_BCALRN)</text>
<text x="67.6" y="102.8">PCE_CALRP(PCE_BCALRP)</text>
</g>
<g font-size="1.2">
<text x="28.6" y="1.3">5</text>
<text x="82.4" y="1.3">4</text>
<text x="136.1" y="1.3">3</text>
<text x="189.9" y="1.3">2</text>
<text x="243.7" y="1.3">1</text>
<text x=".5" y="28.3">D</text>
<text x="271.1" y="28.3">D</text>
<text x=".5" y="79.4">C</text>
<text x="271.1" y="79.4">C</text>
<text x=".5" y="130.4">B</text>
<text x="271.1" y="130.4">B</text>
<text x=".5" y="181.5">A</text>
<text x="271.1" y="181.5">A</text>
<text x="28.6" y="207.2">5</text>
<text x="82.4" y="207.2">4</text>
<text x="136.1" y="207.2">3</text>
<text x="189.9" y="207.2">2</text>
<text x="243.7" y="207.2">1</text>
</g>
</svg>
